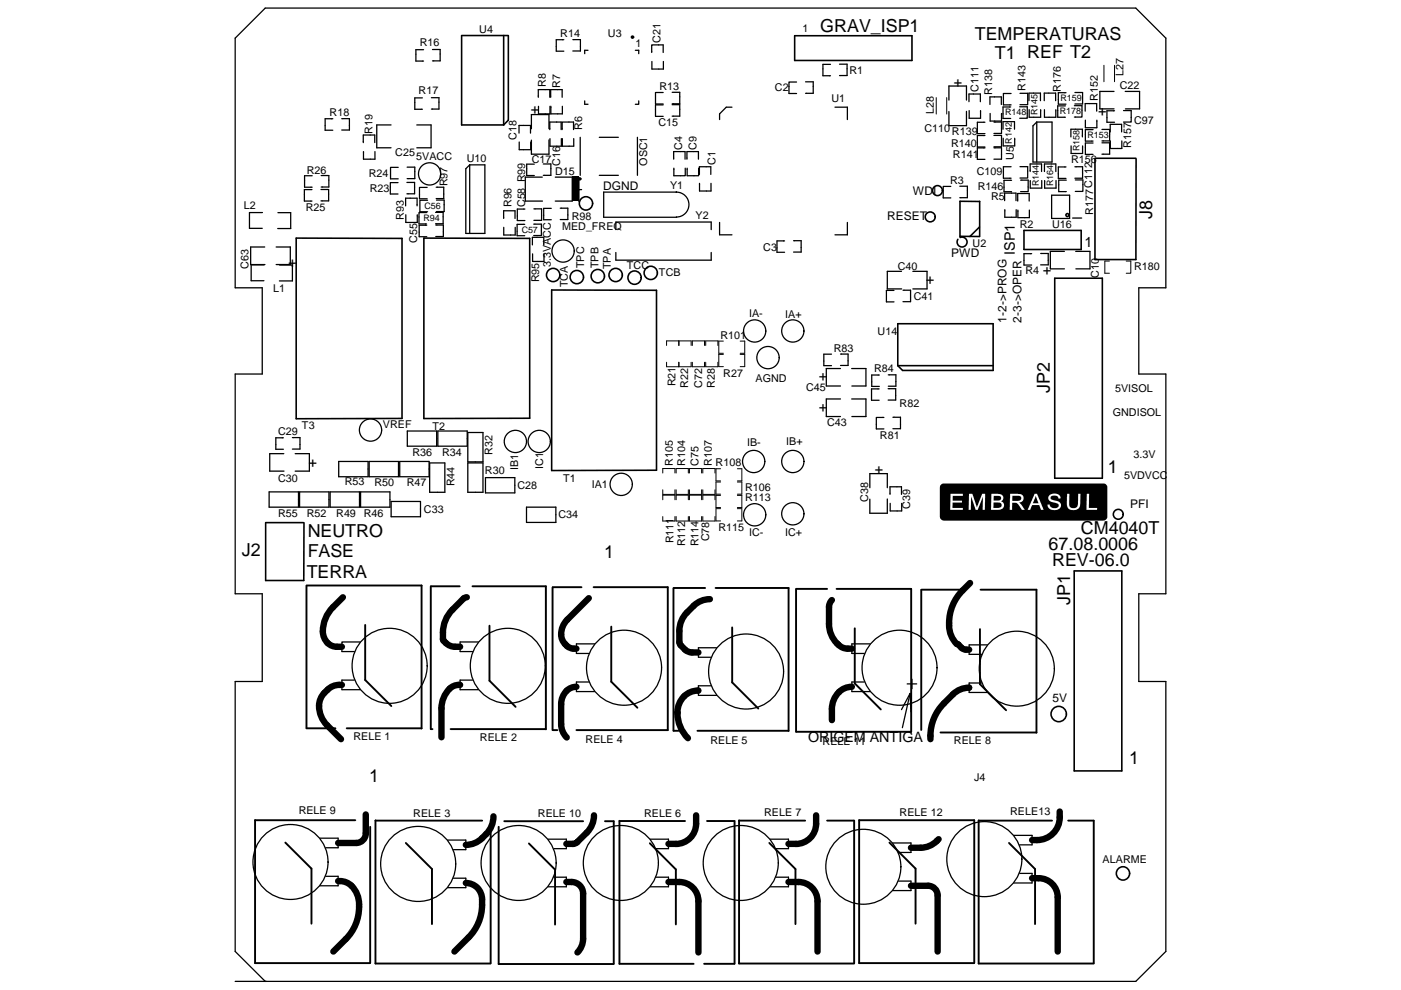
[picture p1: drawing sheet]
<svg xmlns="http://www.w3.org/2000/svg" width="297mm" height="210mm" viewBox="0 0 297 210" stroke-linecap="round" stroke-linejoin="round" font-family="sans-serif">
<g fill="#000">
<path d="M210.7 106.6l1.5 .1 .2 .3-.1 .5-.5 .2h-1.2z" fill-rule="evenodd"/>
<path d="M210.7 105.2h1.3l.2 .3v.4l-.3 .2-1.2 .1z" fill-rule="evenodd"/>
<path d="M214.6 105.2h1.6l.3 .3v.4l-.5 .3h-1.4z" fill-rule="evenodd"/>
<path d="M219.6 105.2l.6 1.5h-1.2z" fill-rule="evenodd"/>
<path d="M199.6 102.7l.3-.1h34.2l.3 .1 .4 .5v6.6l-.4 .5-.4 .1h-34.1l-.5-.3-.1-.5v-6.2zM222.5 105.1l-.3 .4 .2 .6 .4 .3 1.5 .4 .2 .5-.4 .4-.8 .1-.5-.2-.3-.6h-.4l.2 .7 .4 .4 .8 .1 .7-.1 .5-.2 .3-.5-.2-.7-.4-.4-1.5-.3-.2-.5 .3-.3 .7-.1 .6 .2 .1 .5 .3-.1 .2-.2-.2-.3-.3-.3-.6-.2h-.7zM205.5 104.7l-.1 3.4h.4l.1-2.8 1 2.8h.4l1.1-2.7-.1 2.7h.5l.1-3.4h-.7l-1.1 2.9-.9-2.9zM226.3 104.7l-.1 2.4 .2 .6 .4 .4 .7 .1 .7-.1 .4-.2 .4-.8 .1-2.4h-.5l-.2 2.7-.6 .4-.7-.1-.3-.3-.1-2.6zM230.4 104.7l-.1 3.4h2.3v-.4h-1.7v-2.9zM219.3 104.7l-1.4 3.4h.5l.4-1h1.5l.4 1h.6l-1.4-3.4zM214.2 104.7l-.1 3.4h.5v-1.5l1 .1 1 1.4h.7l-.7-1.1-.6-.4 .6-.2 .3-.2 .1-.7-.2-.4-.9-.4zM210.2 104.7l-.1 3.4h1.7l.7-.2 .4-.7-.2-.6-.4-.3 .4-.5-.1-.7-.7-.3zM201.5 104.7v3.4h2.6v-.4h-2.2l.1-1.1h2v-.4h-2v-1h2.1v-.5z" fill-rule="evenodd"/>
</g>
<g fill="none" stroke="#000" stroke-width=".27">
<path d="M89.8 10.5h-1.6v2.5h1.6M91.7 10.5h1.6v2.4h-1.6M119.5 8.4h-1.6v2.5h1.6M121.5 8.4h1.6v2.4h-1.6M124.7 10.7h-.7v.7M134.7 10.7h.7v.7M138.2 13v1.6h2.4v-1.6M140.6 11.1v-1.6h-2.4v1.6M140.6 19.6h-1.6v2.5h1.6M142.5 19.6h1.6v2.4h-1.6M168.9 17.4h-1.6v2.4h1.6M170.8 17.4h1.6v2.4h-1.6"/>
<path d="M176.1 13.7h-1.6v2.4h1.6M178 13.6h1.6v2.4h-1.6M214.4 19.8h-1.7v2.4h1.7M216.3 19.8h1.6v2.4h-1.6M226 19.7h-1.6v2.4h1.6M227.9 19.6h1.6v2.5h-1.6M236.2 19.4h-3v3.7h3M238.6 19.4h3v3.7h-3M66.2 37.3h-1.6v2.4h1.6M68.1 37.2h1.6v2.5h-1.6M70.6 25.2h-1.7v2.4h1.7M72.5 25.2h1.6v2.4h-1.6"/>
<path d="M77 30.2v-1.6h2.5v1.6M79.5 32.2v1.6h-2.4v-1.6M82.9 26.5h-3v4.8h3M84.4 38.7h-1.6v2.4h1.6M84.4 35.5h-1.6v2.4h1.6M86.3 38.7h1.6v2.4h-1.6M86.3 35.5h1.6v2.4h-1.6M88.4 26.5h3v4.8h-3M89.6 20.8h-1.7v2.4h1.7M90.6 39.8h-1.7v2.4h1.7M91.5 20.7h1.6v2.4h-1.6M92.5 39.7h1.6v2.4h-1.6"/>
<path d="M98.8 35.8l.8-.8h3.2v14.5h-4zM99.6 35v14.5M110 28.2v-1.6h2.5v1.6M110.1 30.1v1.6h2.4v-1.6M112.7 27.3v-3h3.7v3M113.3 34.8h-1.6v2.4h1.6M115 37.6h-3.6v5.1h3.6M115.2 34.8h1.6v2.4h-1.6M116.4 29.7v3h-3.7v-3M116.6 20.6v-1.6h-2.5v1.6M116.6 22.5v1.7h-2.4v-1.7M116.6 29.4v1.6h2.4v-1.6"/>
<path d="M116.8 22.5v1.7h2.4v-1.7M117.7 37.6h3.6v5.1h-3.6M119 27.5v-1.6h-2.4v1.6M119.2 20.6v-1.6h-2.4v1.6M121.6 27.5v-1.6h-2.4v1.6M121.6 29.4v1.6h-2.4v-1.6M122.7 37.6v5.1M123 29.1v8.1M124 21.4v.7h.7M127.1 37.2h4M127.1 29.1h4M135.1 29.1v8.1"/>
<path d="M135.4 21.4v.7h-.7M140.6 22.2h-1.6v2.5h1.6M142.5 22.2h1.6v2.4h-1.6M142.9 35.7v1.6h2.4v-1.6M145.2 33.8v-1.6h-2.4v1.6M145.7 35.7v1.6h2.4v-1.6M148.1 33.8v-1.6h-2.5v1.6M150.7 37v-1.6h-2.4v1.6M150.7 38.9v1.6h-2.4v-1.6M155.2 22.7h-1.2l-1.4 1.5v1.2M177 22.7h2.7v2.7M201.2 21.2v-3h3.7v3"/>
<path d="M201.6 39.5h-1.6v2.5h1.6M203.5 39.5h1.6v2.4h-1.6M204.9 23.6v3h-3.7v-2.9M205.4 21.6v-1.7h2.5v1.7M207.9 23.5v1.6h-2.4v-1.6M208.8 25.9h-1.6v2.4h1.6M208.8 28.7h-1.6v2.5h1.6M208.8 31.4h-1.6v2.4h1.6M209.9 22.2v-1.6h2.4v1.6M210.7 31.3h1.6v2.5h-1.6M210.7 28.7h1.6v2.4h-1.6M210.7 25.9h1.6v2.4h-1.6"/>
<path d="M212.3 24.1v1.6h-2.4v-1.6M212.7 27.4v-1.6h2.4v1.6M212.7 29.3v1.6h2.4v-1.6M214.3 22.7h-1.6v2.4h1.6M214.4 35.4h-1.7v2.4h1.7M214.5 38.2h-1.6v2.5h1.6M216.2 22.6h1.6v1.5v1h-1.6M216.3 35.3h1.6v1v1.5h-1.6M216.4 38.2h1.6v2.4h-1.6M218.2 21.4v-1.7h2.4v1.7M218.2 23.3v1.6h2.4v-1.6M219 26.7l.8-.8h3.3v8.5h-4.1z"/>
<path d="M219.8 25.9v8.5M220.8 36.4v-1.6h-2.4v1.6M220.9 38.3v1.6h-2.5v-1.6M221.4 21.4v-1.7h2.4v1.7M221.4 23.3v1.6h2.5v-1.6M221.4 36.4v-1.6h2.5v1.6M223.9 38.3v1.6h-2.4v-1.6M225.9 22.5h-1.6v2.4h1.6M226 35.4h-1.6v2.4h1.6M226.1 38.2h-1.6v2.4h1.6M227.1 29v-1.6h2.4v1.6M227.1 30.9v1.7h2.4v-1.7"/>
<path d="M227.8 22.4h1.6v1v1.4h-1.6M227.9 35.4h1.6v2.4h-1.6M228 38.2h1.6v.9v1.5h-1.6M230.1 23.6v-1.6h2.4v1.6M231.8 27.5h-1.7v2.4h1.7M231.8 30.3h-1.7v2.4h1.7M232.6 25.5v1.6h-2.5v-1.6M233.6 30.3h1.7v2.4h-1.7M233.6 27.5h1.7v2.4h-1.7M236.3 23.5h-1.6v2.4h1.6M237.8 28v-1.6h-2.4v1.6M237.8 29.9v1.6h-2.4v-1.6"/>
<path d="M238.2 23.5h1.6v2.4h-1.6M55.6 45.1h-2.7v3.3h2.7M56 56.2h-2.7v3.3h2.7M56.1 52.4h-3v3.7h3.1M58.5 52.4h3v3.7h-3M58.9 45.1h2.7v3.4h-2.7M59.3 56.2h2.7v3.4h-2.8M66.1 40.2h-1.6v2.5h1.6M68 40.2h1.7v2.4h-1.7M86 45.6v1.6h2.5v-1.6M88.4 43.7v-1.7h-2.4v1.7M90.4 45.1h-1.6v2.4h1.6"/>
<path d="M90.5 47.8h-1.6v2.4h1.6M90.7 42.5h-1.7v2.4h1.7M92.3 45h1.7v2.5h-1.7M92.4 47.7h1.6v2.5h-1.6M92.5 42.4h1.7v2.5h-1.7M106.8 46.3v-1.6h2.4v1.6M106.8 48.2v1.6h2.4v-1.6M111.2 47.6h-1.6v2.4h1.6M111.3 44.3h-1.6v2.5h1.6M112.9 51.9v-1.6h2.4v1.6M112.9 53.8v1.7h2.4v-1.7M113.2 47.5h1.6v2.5h-1.6"/>
<path d="M113.2 44.3h1.6v2.4h-1.6M116.9 44.2h-1.6v2.4h1.6M118.8 44.2h1.6v2.4h-1.6M123.3 40.2l-.6 .1M130.6 48.7v-1.6h20.2v1.6M130.6 53.6v1.6h20.2v-1.6M143.4 40.7a2.67 2.67 0 0 1 2.7 2.7 2.67 2.67 0 0 1-2.7 2.7h-15.4v-5.4h15.4M152.6 47.2v2.6h2.6M166.3 51.1h-1.6v2.4h1.6M168.3 51.1h1.6v2.4h-1.6M179.7 47.2v2.6h-2.7M191.1 57.6h-3v3.7h3.1"/>
<path d="M193.5 57.6h3.1v3.7h-3.1M215.4 42.6v-1.6h-2.4v1.6M215.5 44.5v1.6h-2.5v-1.6M215.8 42.7v-1.7h2.4v1.7M215.8 44.6v1.6h2.4v-1.6M218.7 53.8h-1.6v2.4h1.6M220.6 53.8h1.6v2.4h-1.6M223 41.4h3.8v4.9h-3.8zM225.7 53.3h-3v3.7h3M227.4 46.2h1.9M228.1 53.3h3v3.7h-3M176.3 75.1h-1.6v2.5h1.6"/>
<path d="M178.2 78.2h-3v3.7h3M178.2 75.1h1.6v2.4h-1.6M180.6 78.2h3v3.7h-3M186.4 79.5h-1.6v2.5h1.6M188.3 79.5h1.6v2.4h-1.6M189.5 61.6h-1.6v2.4h1.6M191.4 61.6h1.7v2.4h-1.7M60.1 92.9h-1.6v2.4h1.6M60.2 96.2h-3v3.7h3M62 92.8h1.6v2.4h-1.6M62.6 96.2h3v3.7h-3M71.8 97.9h6.2v3.2h-6.2z"/>
<path d="M78.3 97.9h6.2v3.2h-6.2zM84.7 97.9h6.3v3.2h-6.3zM86.4 91.4h6.2v3.2h-6.2zM91.1 98.2h3.2v6.2h-3.2zM92.8 91.4h6.3v3.2h-6.3zM99.2 98.2h3.2v6.2h-3.2zM99.2 91.7h3.2v6.3h-3.2zM178.2 84.6h-3v3.7h3M180.6 84.6h3v3.7h-3M186.4 82.5h-1.6v2.4h1.6M187.4 88.5h-1.6v2.5h1.6M188.3 82.4h1.6v2.5h-1.6"/>
<path d="M189.3 88.5h1.6v2.4h-1.6M57.1 104.3h6.2v3.3h-6.2zM63.5 104.3h6.2v3.3h-6.2zM70 104.3h6.2v3.3h-6.2zM76.5 104.3h6.2v3.3h-6.2zM82.9 106.4h6.3v3.2h-6.3zM102.9 101.3h6.3v3.2h-6.3zM111.6 107.6h6.3v3.2h-6.3zM184.4 103.4v-2.9h3.7v2.9M188.1 105.8v3.1h-3.7v-3M188.7 104.9v-1.6h2.4v1.6M188.7 106.8v1.6h2.5v-1.6"/>
<path d="M76.3 136.2h-3.8v2h2.6M101.4 136.2h-3.8v2h2.6M126 136.6h-3.8v2h2.6M151.9 137.4h-3.8v2h2.6M184.5 136.6h-3.9v2h2.6M209.3 136.8h-3.8v2h2.6M75.1 144.3h-2.6v2h3.8M100.2 144.3h-2.6v2h3.8M124.8 144.7h-2.6v2h3.8M150.7 145.5h-2.6v2h3.8M183.2 144.7h-2.6v2h3.9M192.3 145.1h2"/>
<path d="M193 147.1l-1.7 7.2M193 147.1l-1.9 3.4M193 147.1l.1 3.8M193.4 144.1v2M208.1 144.9h-2.6v2h3.8M67.9 177.8h3.8v2h-2.6M94.9 178.2h3.9v2h-2.7M116.2 178h3.9v2h-2.6M137.9 178h3.8v2h-2.6M163.3 178h3.9v2h-2.7M189.3 178.8h3.8v2h-2.6M215 177.2h3.8v2h-2.6"/>
<path d="M69.1 185.9h2.6v2h-3.8M96.1 186.3h2.7v2h-3.9M117.5 186.1h2.6v2h-3.9M139.1 186.1h2.6v2h-3.8M164.5 186.1h2.7v2h-3.9M190.5 186.9h2.6v2h-3.8M191 183.8a8 8 0 0 1-11.6 7.1 8 8 0 0 1-.9-13.6 8 8 0 0 1 12.4 5.5l.1 1.1M216.2 185.3h2.6v2h-3.8M49.9 208.2h190.9l6.4-6.4v-57.3h-5.8v-18.6h5.8v-46.6h-5.8v-18.3h5.8v-52.9l-6.4-6.4h-184.6l-6.3 6.4v52.9h5.7v18.3h-5.7v46.6h5.7v18.6h-5.7v57.3l6.3 6.4"/>
<circle cx="91.1" cy="36.9" r="2.36"/>
<circle cx="119.4" cy="53.2" r="2.36"/>
<circle cx="160" cy="70.2" r="2.36"/>
<circle cx="162.8" cy="75.8" r="2.37"/>
<circle cx="168.1" cy="70.2" r="2.36"/>
<circle cx="78.6" cy="91.2" r="2.36"/>
<circle cx="109.3" cy="93.6" r="2.36"/>
<circle cx="114.3" cy="93.6" r="2.36"/>
<circle cx="159.8" cy="97.9" r="2.36"/>
<circle cx="168.1" cy="97.9" r="2.36"/>
<circle cx="131.7" cy="102.7" r="2.36"/>
<circle cx="160" cy="109.2" r="2.36"/>
<circle cx="168.1" cy="109" r="2.36"/>
<circle cx="82.6" cy="141.2" r="8"/>
<circle cx="107.7" cy="141.2" r="8"/>
<circle cx="132.3" cy="141.6" r="8"/>
<circle cx="158.2" cy="142.4" r="8"/>
<circle cx="190.7" cy="141.6" r="8"/>
<circle cx="215.6" cy="141.8" r="8"/>
<circle cx="61.6" cy="182.8" r="8"/>
<circle cx="88.7" cy="183.2" r="8"/>
<circle cx="110" cy="183" r="8"/>
<circle cx="131.6" cy="183" r="8"/>
<circle cx="157.1" cy="183" r="8"/>
<circle cx="208.7" cy="182.2" r="8"/>
</g>
<g fill="none" stroke="#000" stroke-width=".41">
<path d="M65 124.2v30.3M65 124.2h24.4v30.3M77.4 132.5v11.7l5.6 5.6M91.3 124.4v30.2M91.4 124.4h6.1M100.2 124.4h15.5v30.2h-20.2M103.8 132.7v11.7l5.5 5.5M117.2 124.6v30.3M117.2 124.5h6.1M125.9 124.5h15.7v30.4h-19.4M129.6 132.9v11.7l5.5 5.5M142.8 124.8v30.2"/>
<path d="M142.8 124.7h6.7M151.7 124.7h15.5v30.3M155.2 133.1v11.6l5.6 5.6M168.8 124.9v30.3M168.8 124.9h6.6M177.4 124.9h15.8v30.4M181.2 133.3v11.6l5.6 5.6M195.3 125.1v29.7M195.4 125.1h8.3M207.8 133.4v11.7l5.5 5.5M207.9 125.1h11.8v30.3M65 154.5h6.1"/>
<path d="M73.5 154.5h15.9M91.4 154.6h.3M117.2 154.9h1M142.8 155h1M147.9 155h19.3M168.8 155.2h24.4M199.4 155.4h20.3M60.5 178.7l5.5 5.5v11.7M75.3 174l-21.2-.1v30.4h24.3M78.5 175.4v28.8M79.6 174v30.4h24.4M79.6 174.1h22.6"/>
<path d="M86 178.8l5.6 5.5v11.7M104 175.9v28.4M105.7 175.4v29.1h24.4M106.9 174.2h16.7M112.1 178.9l5.6 5.5v11.7M128.3 174.2h1.8M130.1 174.2v30.2M137.8 178.9l5.5 5.5v11.7M145.2 174.1h-13.9v30.3h15.8M149.9 174.1h5.8M155.7 174.1v30.3M156.7 174v30.4h24.4"/>
<path d="M156.7 174.1h14M163.1 178.8l5.6 5.5v11.7M175.4 174.1h5.7M181.1 174.1v30.2M188.6 178.7l5.5 5.5v11.7M206.5 174l-24.3-.1v30.4h24.3M206.6 174v30.2M207.5 174v30.4h24.4M207.5 174.1h15.6M213.9 178.8l5.6 5.5v11.7M226.5 174.1h5.4M231.9 174.1v30.2"/>
<path d="M149.3 204.4h6.4"/>
</g>
<g fill="none" stroke="#000" stroke-width=".21">
<path d="M234.1 13.8v3.5M236.3 13.8v3.5M198.5 20.7v3.5M200.7 20.7v3.5M235.2 55.4h-1v2.6h1M238.8 55.4h1v2.6h-1M141.3 73.3v-1h5.2v1M141.3 76.8v1h5.2v-1M143.9 76.8v1M143.9 72.3v1M144 76.8v1M144 72.3v1"/>
<path d="M146.8 76.8v1h2.6v-1M146.8 73.3v-1h2.6v1M152.2 76.8v1h-2.6v-1M152.2 73.3v-1h-2.6v1M153.4 75.2h-1v2.6h1M153.4 72.3h-1v2.6h1M156.9 75.2h1v2.6h-1M156.9 72.3h1v2.6h-1M152.8 99.4h-1v2.6h1M156.3 99.4h1v2.6h-1M140.5 100.3v-.9h2.6v.9M140.5 109.6v.9h2.6v-.9"/>
<path d="M143.1 105h-2.6v1M143.1 103.9v1h-2.6v-1M143.1 105v1M143.4 100.3v-.9h2.5v.9M143.4 103.9v1h2.5v-1M143.4 105v1M143.4 109.6v.9h2.5v-.9M143.4 105h2.5M145.9 105v1M146.2 100.3v-.9h2.6v.9M146.2 103.9v1h2.6v-1M146.2 105v1"/>
<path d="M146.2 109.6v.9h2.6v-.9M146.2 105h2.6M148.8 105v1M149 106v-1h2.6v1M149 109.6v.9h2.6v-.9M151.6 100.3v-.9h-2.6v.9M151.6 103.9v1h-2.6v-1M152.8 107.9h-1v2.6h1M152.8 105.1h-1v2.6h1M152.8 102.2h-1v2.6h1M156.3 107.9h1v2.6h-1M156.3 105.1h1v2.6h-1"/>
<path d="M156.3 102.2h1v2.6h-1"/>
</g>
<g fill="none" stroke="#000" stroke-width=".34">
<path d="M97.9 7.6v18.9h8.9M97.9 7.5h9.9M106.8 7.5v19M107.8 7.6v17.9l-1 1M133.9 7.7h.4v.3h-.4zM168.5 7.6h24.9v5.2h-24.9zM122.8 37.8h.3v.3h-.3zM232.2 33.6v21.5h8.6l.1-21.4M232.2 33.6h8.6M62.8 50.5l22.4 .1v38.2h-22.4zM89.9 50.5l22.4 .1v38.1l-22.4 .1zM203.6 50.4a1.05 1.05 0 0 1 1.4 .9 1.05 1.05 0 0 1-1.3 1.1 1.05 1.05 0 0 1-.6-1.6"/>
<path d="M207.7 48.2l-2.1 2M207.7 42.7h-4.2v7.5h4.2M207.7 42.7v7.5M217.1 48.9h12.1v4h-12.1zM223.6 59h10.1v42.4h-10.1zM117 61.5l22.2 .1v38.1l-22.2 .1zM190.3 77.6h20.3M190.3 68.7h20.3v9.9h-19.2l-1.1-1zM56.3 110.8h8M64.4 110.9v12.2h-8.1v-12.2M227.8 121.1h10v42.4h-10z"/>
<circle cx="117.3" cy="58.3" r="1.41"/>
<circle cx="122.3" cy="58.8" r="1.41"/>
<circle cx="124.2" cy="43.1" r="1.41"/>
<circle cx="126.7" cy="58.6" r="1.42"/>
<circle cx="130.5" cy="58.3" r="1.41"/>
<circle cx="134.5" cy="58.9" r="1.42"/>
<circle cx="138" cy="57.9" r="1.41"/>
<circle cx="197.2" cy="46" r="1.05"/>
<circle cx="198.8" cy="40.4" r="1.05"/>
<circle cx="226.3" cy="45.6" r=".32"/>
<circle cx="237.1" cy="109.1" r="1.05"/>
<circle cx="224.5" cy="151.4" r="1.63"/>
<circle cx="238.1" cy="185.3" r="1.41"/>
</g>
<path d="M121.3 37.5h1.4v5.2h-1.4z" fill="#000"/>
<g fill="none" stroke="#000" stroke-width="1.4">
<path d="M72.7 126.7a13.8 13.8 0 0 0-3.4 3.8 5.4 5.4 0 0 0-.2 5.5l1.1 .9a4.1 4.1 0 0 0 2.3 .3M99 126.7l-.7 .3a14.6 14.6 0 0 0-3.6 3.9 7.4 7.4 0 0 0-.6 5l1.1 1a4.1 4.1 0 0 0 2.4 .3M124.8 126.9l-4.5 4.5a3.6 3.6 0 0 0 .6 6l1.3 .2M150.5 127.1a4.8 4.8 0 0 0-3.4 1.4 7.1 7.1 0 0 0-3 4.7v3.2a3.5 3.5 0 0 0 4 2M176.4 127.3a2.08 2.08 0 0 0-.6 1.5v3.5a5.3 5.3 0 0 0 3.5 5.2l1.3 .1M205.7 123.7a11.1 11.1 0 0 0-4.4 7.6 5.6 5.6 0 0 0 1.7 5.3l.2 .1a2.13 2.13 0 0 0 2.3 1.1M72.5 145.3a4.8 4.8 0 0 0-4.5 2.8 4.8 4.8 0 0 0 .9 5.2l3.4 3.5M97.6 145.3a3.4 3.4 0 0 0-3.4 2.4l-.6 1.9v6.8M122.2 145.7a3.4 3.4 0 0 0-3.2 3.6v4.8l.5 1.5 .7 .8M148.1 146.5a4.7 4.7 0 0 0-4.3 6.2l.7 2.1 1.4 1.8M180.6 145.7a4.5 4.5 0 0 0-4.2 4.7v2.3M205.5 145.9a4.8 4.8 0 0 0-3.5 1.4 12.5 12.5 0 0 0-4.4 6.3l-.3 1.6v1.6"/>
<path d="M77.6 172.7v4.1a2.02 2.02 0 0 1-2.1 2h-3.8M104.6 173.1a6.6 6.6 0 0 1-5.2 6.1h-.6M125.9 172.9l-.1 1.2-.4 1.1a10.5 10.5 0 0 1-3 3.4l-.7 .4h-1.6M147.6 172.9a5.8 5.8 0 0 1-1 4.6 5 5 0 0 1-4.9 1.5M173 172.9a5.8 5.8 0 0 1-1 4.6 5 5 0 0 1-4.8 1.5M199 178l-.4 .4a4.9 4.9 0 0 1-3.4 1.4h-2.1M224.7 172.1a5.1 5.1 0 0 1-4 6l-1.9 .1M71.7 186.9a4.2 4.2 0 0 1 4.3 3.7 9.8 9.8 0 0 1-2.7 8.6l-2.6 2.6M98.8 187.3a3.4 3.4 0 0 1 3.4 3.4 10.1 10.1 0 0 1-2.8 8.1l-3.1 3M120.1 187.1a2.81 2.81 0 0 1 3.5 1.8v10.7l-.3 1.1-.9 1.3M141.7 187.1a5.9 5.9 0 0 1 5.2 1.2 4 4 0 0 1 1.2 2.8v10.9M167.2 187.1a5.7 5.7 0 0 1 5 1.2 4 4 0 0 1 1.1 2.8v10.7"/>
<path d="M193.1 187.9h3.7a2.01 2.01 0 0 1 2 2v11.9M218.8 186.3a4.5 4.5 0 0 1 5.1 2.4l.4 1.6v11.5"/>
</g>
<g font-size="3.8">
<text x="173.9" y="6.8">GRAV_ISP1</text>
<text x="206.7" y="8.5">TEMPERATURAS</text>
<text x="210.9" y="12.6">T1 REF T2</text>
<text x="244.3" y="46.4" transform="rotate(-90 244.3 46.4)">J8</text>
<text x="222.6" y="83.3" transform="rotate(-90 222.6 83.3)">JP2</text>
<text x="234.9" y="100.4">1</text>
<text x="65.2" y="113.8">NEUTRO</text>
<text x="229.2" y="113.2">CM4040T</text>
<text x="51.3" y="117.9">J2</text>
<text x="65.2" y="118.1">FASE</text>
<text x="128.1" y="118.3">1</text>
<text x="222.3" y="116.6">67.08.0006</text>
<text x="223.1" y="120">REV-06.0</text>
<text x="65" y="122.5">TERRA</text>
<text x="226.9" y="128.3" transform="rotate(-90 226.9 128.3)">JP1</text>
<text x="78.2" y="165.9">1</text>
<text x="239.4" y="162.1">1</text>
</g>
<g font-size="3">
<text x="202.2" y="18.4">+</text>
<text x="112.5" y="24.3">+</text>
<text x="234.6" y="24.7" transform="rotate(-90 234.6 24.7)">+</text>
<text x="229.9" y="52.4">1</text>
<text x="61.2" y="54.9" transform="rotate(90 61.2 54.9)">+</text>
<text x="196.4" y="58.6" transform="rotate(90 196.4 58.6)">+</text>
<text x="215.2" y="54.1" transform="rotate(-90 215.2 54.1)">ISP1</text>
<text x="222.9" y="58.4" transform="rotate(-90 222.9 58.4)">+</text>
<text x="175.4" y="80.8" transform="rotate(-90 175.4 80.8)">+</text>
<text x="175.4" y="87.3" transform="rotate(-90 175.4 87.3)">+</text>
<text x="65.4" y="97.3" transform="rotate(90 65.4 97.3)">+</text>
<text x="185.5" y="100.6">+</text>
<text x="171.3" y="157.4">ORIGEM ANTIGA</text>
</g>
<g font-size="2.5">
<text x="127.9" y="40.2">DGND</text>
<text x="193.6" y="41.3">WDI</text>
<text x="188.1" y="46.7">RESET</text>
<text x="201.7" y="54.6">PWD</text>
<text x="213.4" y="68.4" transform="rotate(-90 213.4 68.4)">1-2-&gt;PROG</text>
<text x="216.6" y="68.4" transform="rotate(-90 216.6 68.4)">2-3-&gt;OPER</text>
<text x="239.6" y="107.8">PFI</text>
<text x="223.1" y="149">5V</text>
</g>
<g font-size="2.3">
<text x="89" y="9.7">R16</text>
<text x="101.6" y="6.9">U4</text>
<text x="118.8" y="7.9">R14</text>
<text x="128.9" y="7.9">U3</text>
<text x="134.7" y="9.9">1</text>
<text x="140" y="9.1" transform="rotate(-90 140 9.1)">C21</text>
<text x="170.2" y="6.8">1</text>
<text x="180.1" y="15.6">R1</text>
<text x="238.2" y="16.2" transform="rotate(-90 238.2 16.2)">L27</text>
<text x="88.7" y="20">R17</text>
<text x="115.8" y="18.4" transform="rotate(-90 115.8 18.4)">R8</text>
<text x="118.8" y="18.6" transform="rotate(-90 118.8 18.6)">R7</text>
<text x="139.8" y="19">R13</text>
<text x="164.3" y="19.3">C2</text>
<text x="176.3" y="21.7">U1</text>
<text x="207.5" y="19.4" transform="rotate(-90 207.5 19.4)">C111</text>
<text x="210.3" y="20" transform="rotate(-90 210.3 20)">R138</text>
<text x="217.4" y="19.2" transform="rotate(-90 217.4 19.2)">R143</text>
<text x="224.9" y="19.4" transform="rotate(-90 224.9 19.4)">R176</text>
<text x="232.8" y="21.4" transform="rotate(-90 232.8 21.4)">R152</text>
<text x="237.4" y="18.8">C22</text>
<text x="69.9" y="24.7">R18</text>
<text x="79" y="28.3" transform="rotate(-90 79 28.3)">R19</text>
<text x="109.5" y="29.7" transform="rotate(-90 109.5 29.7)">C18</text>
<text x="123.4" y="27.5" transform="rotate(-90 123.4 27.5)">R6</text>
<text x="139.6" y="26.7">C15</text>
<text x="196" y="27.9">C110</text>
<text x="198" y="24.1" transform="rotate(-90 198 24.1)">L28</text>
<text x="201.8" y="28.7">R139</text>
<text x="240.4" y="26.3">C97</text>
<text x="83.8" y="33.2">C25</text>
<text x="88.3" y="33.8">5VACC</text>
<text x="99" y="34.5">U10</text>
<text x="112.7" y="34.6">C17</text>
<text x="118.8" y="35.2" transform="rotate(-90 118.8 35.2)">C16</text>
<text x="137.2" y="35.2" transform="rotate(-90 137.2 35.2)">OSC1</text>
<text x="144.6" y="31.7" transform="rotate(-90 144.6 31.7)">C4</text>
<text x="147.7" y="31.7" transform="rotate(-90 147.7 31.7)">C9</text>
<text x="151.7" y="35" transform="rotate(-90 151.7 35)">C1</text>
<text x="201.7" y="31.2">R140</text>
<text x="202.1" y="33.6">R141</text>
<text x="215" y="33.8" transform="rotate(-90 215 33.8)">U5</text>
<text x="227.1" y="34.7">R156</text>
<text x="239.8" y="31.4" transform="rotate(-90 239.8 31.4)">R157</text>
<text x="65" y="36.8">R26</text>
<text x="78.2" y="37.5">R24</text>
<text x="78.4" y="40.7">R23</text>
<text x="94.9" y="39.5" transform="rotate(-90 94.9 39.5)">R97</text>
<text x="117.7" y="37.2">D15</text>
<text x="142.1" y="40.1">Y1</text>
<text x="201.4" y="39">R3</text>
<text x="207.1" y="37.2">C109</text>
<text x="207.3" y="40.2">R146</text>
<text x="51.7" y="44.4">L2</text>
<text x="64.8" y="44.7">R25</text>
<text x="85.6" y="46.7" transform="rotate(-90 85.6 46.7)">R93</text>
<text x="108.5" y="44" transform="rotate(-90 108.5 44)">R96</text>
<text x="111.3" y="44" transform="rotate(-90 111.3 44)">C58 R99</text>
<text x="121.2" y="46.6">R98</text>
<text x="147.5" y="46.5">Y2</text>
<text x="210.1" y="42.5">R5</text>
<text x="231.8" y="45.6" transform="rotate(-90 231.8 45.6)">R177C112</text>
<text x="88.5" y="51.5" transform="rotate(-90 88.5 51.5)">C55</text>
<text x="119.2" y="48.8">MED_FREQ</text>
<text x="161.8" y="53.2">C3</text>
<text x="206.2" y="52.4">U2</text>
<text x="216.2" y="48.3">R2</text>
<text x="223.1" y="48.3">U16</text>
<text x="52.7" y="57.1" transform="rotate(-90 52.7 57.1)">C63</text>
<text x="114.3" y="59.9" transform="rotate(-90 114.3 59.9)">R95</text>
<text x="116.8" y="56.7" transform="rotate(-90 116.8 56.7)">3.3VACC</text>
<text x="123.8" y="56.9" transform="rotate(-90 123.8 56.9)">TPC</text>
<text x="126.9" y="56.9" transform="rotate(-90 126.9 56.9)">TPB</text>
<text x="129.5" y="57.1" transform="rotate(-90 129.5 57.1)">TPA</text>
<text x="132.9" y="57.1">TCC</text>
<text x="139.7" y="58.5">TCB</text>
<text x="190.3" y="57.2">C40</text>
<text x="217.4" y="58.1">R4</text>
<text x="233" y="58.9" transform="rotate(-90 233 58.9)">C10</text>
<text x="240.4" y="57.3">R180</text>
<text x="58" y="61.9">L1</text>
<text x="120.4" y="60.9" transform="rotate(-90 120.4 60.9)">TCA</text>
<text x="193.8" y="63.6">C41</text>
<text x="152.7" y="71.8">R101</text>
<text x="158.8" y="67.2">IA-</text>
<text x="166.5" y="67.4">IA+</text>
<text x="186.1" y="71.1">U14</text>
<text x="176.8" y="74.6">R83</text>
<text x="143.2" y="81.9" transform="rotate(-90 143.2 81.9)">R21</text>
<text x="145.9" y="82.3" transform="rotate(-90 145.9 82.3)">R22</text>
<text x="148.9" y="82.3" transform="rotate(-90 148.9 82.3)">C72</text>
<text x="151.5" y="82.3" transform="rotate(-90 151.5 82.3)">R28</text>
<text x="153.3" y="79.9">R27</text>
<text x="160.2" y="80.9">AGND</text>
<text x="170.9" y="82.9">C45</text>
<text x="185.3" y="78.8">R84</text>
<text x="236.4" y="83.1">5VISOL</text>
<text x="190.7" y="86.3">R82</text>
<text x="235.9" y="88.2">GNDISOL</text>
<text x="59" y="92.2">C29</text>
<text x="64" y="91">T3</text>
<text x="81.2" y="90.8">VREF</text>
<text x="91.7" y="91.2">T2</text>
<text x="158.4" y="94.7">IB-</text>
<text x="166.7" y="94.4">IB+</text>
<text x="175.4" y="90.3">C43</text>
<text x="186.6" y="93">R81</text>
<text x="87.5" y="96.7">R36</text>
<text x="93.7" y="96.7">R34</text>
<text x="102.8" y="100.5">R30</text>
<text x="104.4" y="96.5" transform="rotate(-90 104.4 96.5)">R32</text>
<text x="109.9" y="99.7" transform="rotate(-90 109.9 99.7)">IB1</text>
<text x="115.1" y="99.5" transform="rotate(-90 115.1 99.5)">IC1</text>
<text x="142.6" y="98.9" transform="rotate(-90 142.6 98.9)">R105</text>
<text x="145.3" y="98.9" transform="rotate(-90 145.3 98.9)">R104</text>
<text x="148.1" y="98.9" transform="rotate(-90 148.1 98.9)">C75</text>
<text x="150.9" y="98.9" transform="rotate(-90 150.9 98.9)">R107</text>
<text x="151.7" y="98.9">R108</text>
<text x="238.3" y="101.6">5VDVCC</text>
<text x="240.3" y="97.2">3.3V</text>
<text x="59" y="102.1">C30</text>
<text x="73.1" y="102.9">R53</text>
<text x="79.4" y="103.1">R50</text>
<text x="86.3" y="103.1">R47</text>
<text x="96.3" y="103.1" transform="rotate(-90 96.3 103.1)">R44</text>
<text x="109.7" y="103.7">C28</text>
<text x="119.4" y="102.1">T1</text>
<text x="125.5" y="103.5">IA1</text>
<text x="158" y="104.1">R106</text>
<text x="158" y="106.2">R113</text>
<text x="184.1" y="106.5" transform="rotate(-90 184.1 106.5)">C38</text>
<text x="193" y="107.9" transform="rotate(-90 193 107.9)">C39</text>
<text x="59" y="109.6">R55</text>
<text x="65" y="109.6">R52</text>
<text x="71.3" y="109.6">R49</text>
<text x="77.1" y="109.6">R46</text>
<text x="89.9" y="108.8">C33</text>
<text x="118.4" y="109.8">C34</text>
<text x="152.3" y="112.6">R115</text>
<text x="158.8" y="113.6">IC-</text>
<text x="166.5" y="113.6">IC+</text>
<text x="142.8" y="115.3" transform="rotate(-90 142.8 115.3)">R111</text>
<text x="145.3" y="115.9" transform="rotate(-90 145.3 115.9)">R112</text>
<text x="148.1" y="115.9" transform="rotate(-90 148.1 115.9)">R114</text>
<text x="150.3" y="114.9" transform="rotate(-90 150.3 114.9)">C78</text>
<text x="74.9" y="156.9">RELE 1</text>
<text x="101.8" y="157.2">RELE 2</text>
<text x="124.2" y="157.6">RELE 4</text>
<text x="150.6" y="157.8">RELE 5</text>
<text x="174.4" y="158">RELE 11</text>
<text x="202.2" y="157.8">RELE 8</text>
<text x="206.5" y="165.7">J4</text>
<text x="63.3" y="172.7">RELE 9</text>
<text x="87.6" y="173.2">RELE 3</text>
<text x="114.1" y="173.2">RELE 10</text>
<text x="136.6" y="173.2">RELE 6</text>
<text x="162" y="173">RELE 7</text>
<text x="190.7" y="173.1">RELE 12</text>
<text x="214.2" y="173">RELE13</text>
<text x="233.8" y="183">ALARME</text>
</g>
<g font-size="1.9">
<text x="224.9" y="21.4">R159</text>
<text x="213.1" y="24.5">R148</text>
<text x="220" y="24.4" transform="rotate(-90 220 24.4)">R145</text>
<text x="224.7" y="24.2">R178</text>
<text x="230.6" y="29.3">R153</text>
<text x="214.5" y="30.5" transform="rotate(-90 214.5 30.5)">R142</text>
<text x="228.9" y="32.1" transform="rotate(-90 228.9 32.1)">R158</text>
<text x="220.2" y="39.5" transform="rotate(-90 220.2 39.5)">R144</text>
<text x="223.3" y="39.5" transform="rotate(-90 223.3 39.5)">R164</text>
<text x="89.8" y="46.9">R94</text>
<text x="90" y="44.3">C56</text>
<text x="110.6" y="49.4">C57</text>
</g>
</svg>
